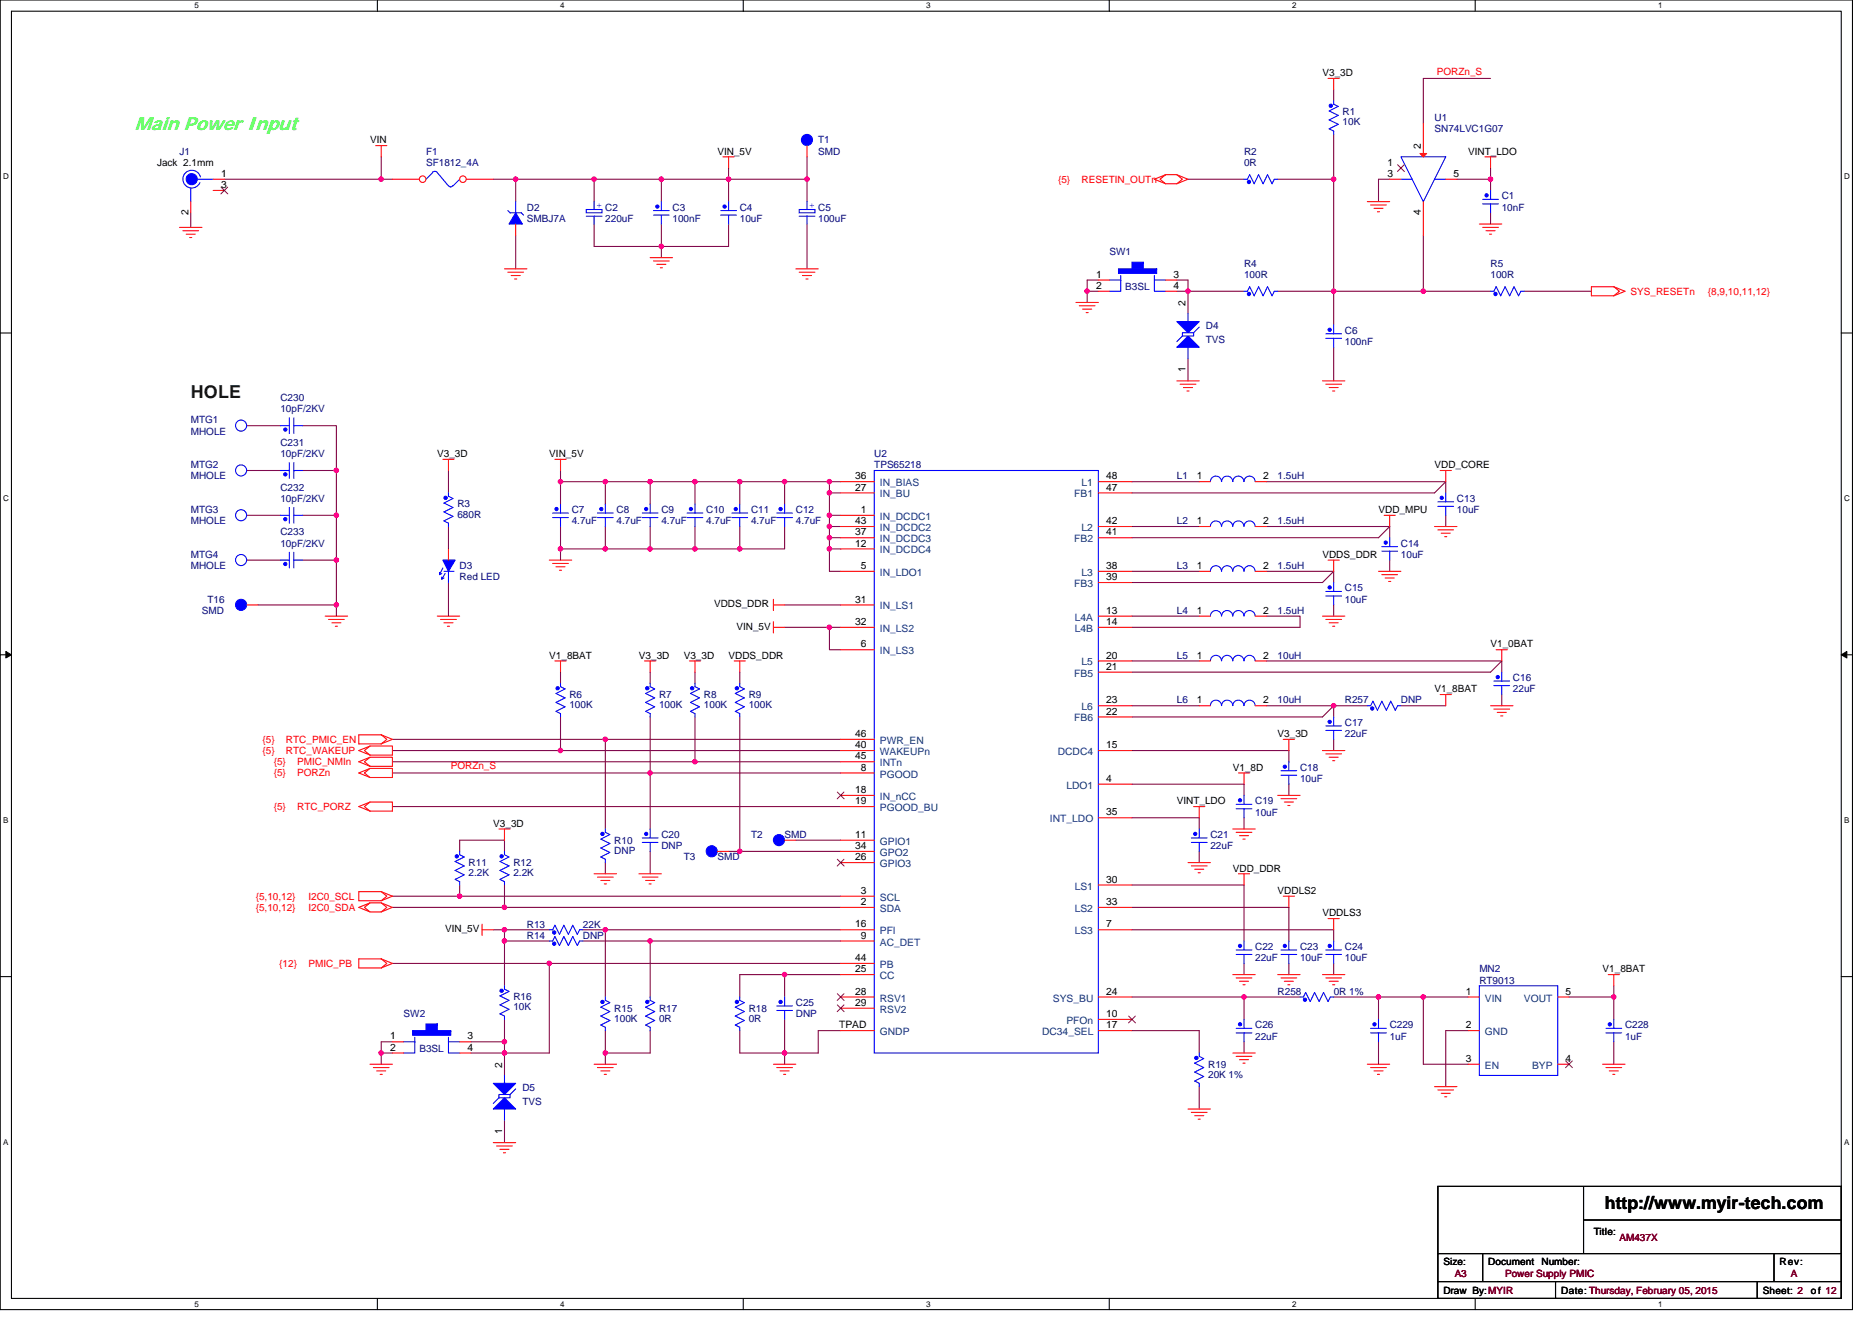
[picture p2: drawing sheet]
<svg xmlns="http://www.w3.org/2000/svg" width="297mm" height="210mm" viewBox="0 0 297 210" stroke-linecap="round" stroke-linejoin="round" font-family="sans-serif">
<path d="M0 0h293.9v207.9h-293.9zM1.8 1.8h290.4v204.3h-290.4z" fill="none" stroke="#000" stroke-width=".17"/>
<g fill="#fff">
<path d="M30.8 .2h.7v1.4h-.7z"/>
<path d="M30.8 206.3h.7v1.4h-.7z"/>
</g>
<path d="M59.9 0v1.8M59.9 206.1v1.8" fill="none" stroke="#000" stroke-width=".17"/>
<g fill="#fff">
<path d="M88.9 .2h.7v1.4h-.7z"/>
<path d="M88.9 206.3h.7v1.4h-.7z"/>
</g>
<path d="M117.9 0v1.8M117.9 206.1v1.8" fill="none" stroke="#000" stroke-width=".17"/>
<g fill="#fff">
<path d="M147 .2h.7v1.4h-.7z"/>
<path d="M147 206.3h.7v1.4h-.7z"/>
</g>
<path d="M176 0v1.8M176 206.1v1.8" fill="none" stroke="#000" stroke-width=".17"/>
<g fill="#fff">
<path d="M205 .2h.7v1.4h-.7z"/>
<path d="M205 206.3h.7v1.4h-.7z"/>
</g>
<path d="M234.1 0v1.8M234.1 206.1v1.8" fill="none" stroke="#000" stroke-width=".17"/>
<g fill="#fff">
<path d="M263.1 .2h.7v1.4h-.7z"/>
<path d="M263.1 206.3h.7v1.4h-.7z"/>
<path d="M.5 27.3h.9v1.4h-.9z"/>
<path d="M292.6 27.3h.9v1.4h-.9z"/>
<path d="M.5 78.4h.9v1.4h-.9z"/>
<path d="M292.6 78.4h.9v1.4h-.9z"/>
</g>
<path d="M0 52.9h1.8M292.2 52.9h1.7" fill="none" stroke="#000" stroke-width=".17"/>
<g fill="#fff">
<path d="M.5 129.5h.8v1.4h-.8z"/>
<path d="M292.6 129.5h.9v1.4h-.9z"/>
</g>
<path d="M0 103.9h1.8M292.2 103.9h1.7" fill="none" stroke="#000" stroke-width=".17"/>
<path d="M.9 103.4l.9 .5-.9 .5zM292.2 103.9l.8-.5v1z" fill="#000" stroke="#000" stroke-width=".16"/>
<g fill="#fff">
<path d="M.5 180.5h.8v1.4h-.8z"/>
<path d="M292.6 180.5h.9v1.4h-.9z"/>
</g>
<path d="M0 155h1.8M292.2 155h1.7M228.2 188.3h64v17.8h-64zM228.2 199h64M235.3 199v4.4M251.3 188.3v10.7M251.3 193.6h40.9M281.5 199v4.4M228.2 203.4h64M246.8 203.4v2.7M278.8 203.4v2.7" fill="none" stroke="#000" stroke-width=".17"/>
<g fill="none" stroke="#800040" stroke-width=".17">
<path d="M211.6 14.2v1.8M236.5 12.4h-10.7v7.2M30.3 33.8v2.3M35.6 28.4h24.9M60.5 28.4h1.8M60.5 24.9v3.5M78.3 28.4h3.5M81.8 28.4v3.6M81.8 37.3v5.4M81.8 28.4h12.5v3.6M94.3 28.4h10.6M94.3 35.6v3.5h21.3v-3.5"/>
<path d="M104.9 35.6v5.3M104.9 28.4v3.6M104.9 28.4h10.7v3.6M115.6 26.7v1.7h12.5M128.1 35.6v7.1M128.1 28.4v3.6M128.1 24.9v3.5M188.5 28.4h8.9M202.7 28.4h8.9M211.6 21.3v7.1M211.6 28.4v17.8M220.5 28.4h-1.8v3.6"/>
<path d="M225.8 37.3v8.9M231.2 28.4h5.3M236.5 33.8v1.8M236.5 26.7v3.5M172.5 46.2v1.8M172.5 46.2h1.8M174.3 44.4h-1.8v1.8M186.7 46.2h1.8M186.7 44.4h1.8v1.8M188.5 56.9v3.6M188.5 46.2v3.6M188.5 46.2h8.9"/>
<path d="M202.7 46.2h8.9M211.6 46.2h14.2M211.6 55.1v5.4M211.6 46.2v5.4M225.8 46.2h10.7M241.8 46.2h10.7M39.2 74.7h5.3M39.2 67.6h5.3M48 67.6h5.4v7.1M48 74.7h5.4v7.1M71.2 74.7v3.5M88.9 76.5v3.5"/>
<path d="M88.9 74.7v1.8M88.9 76.5h7.2M96.1 76.5v3.5M96.1 76.5h7.1M103.2 76.5v3.5M103.2 76.5h7.1M110.3 76.5v3.5M110.3 76.5h7.1M124.5 76.5h-7.1v3.5M124.5 76.5v3.5M124.5 76.5h7.1M131.6 76.5v1.7"/>
<path d="M131.6 78.2v3.6M131.6 76.5h1.8M131.6 78.2h1.8M179.6 76.5h10.7M201 76.5h28.4M229.4 76.5l-1.8 1.7h-48M229.4 76.5v1.7M39.2 88.9h5.3M39.2 81.8h5.3M40.9 96h12.5v1.8M48 81.8h5.4v7.1M48 88.9h5.4v7.1"/>
<path d="M71.2 83.6v3.5M71.2 92.5v5.3M88.9 87.1v1.8M88.9 87.1h7.2M88.9 83.6v3.5M96.1 83.6v3.5M96.1 87.1h7.1M103.2 83.6v3.5M103.2 87.1h7.1M110.3 83.6v3.5M110.3 87.1h7.1M117.4 83.6v3.5"/>
<path d="M124.5 99.6h7.1M124.5 96h8.9M124.5 83.6v3.5h-7.1M131.6 87.1v3.6h1.8M131.6 81.8v1.8M131.6 81.8h1.8M131.6 83.6h1.8M131.6 87.1h1.8M131.6 99.6v3.5h1.8M131.6 99.6h1.8M131.6 83.6v1.7M131.6 85.3v1.8"/>
<path d="M131.6 85.3h1.8M179.6 90.7h10.7M179.6 97.8h10.7M179.6 83.6h10.7M201 90.7h10.6M201 97.8h5.3v1.8h-26.7M201 83.6h19.5M211.6 90.7v1.8M211.6 96v1.8M211.6 90.7l-1.8 1.8h-30.2M220.5 83.6l-1.8 1.7h-39.1M220.5 88.9v1.8"/>
<path d="M220.5 83.6v1.7M229.4 81.8v1.8M62.3 119.1h26.6M62.3 117.3h33.8M88.9 113.8v5.3M88.9 119.1h44.5M88.9 106.7v1.8M96.1 117.3v14.3M96.1 117.3h37.3M103.2 106.7v1.8M103.2 113.8v8.9M110.3 113.8v7.1"/>
<path d="M110.3 106.7v1.8M117.4 106.7v1.8M117.4 113.8v21.3M179.6 119.1h24.9v1.8M179.6 104.9h10.7M179.6 112h10.7M201 104.9h37.3M201 112h10.6M211.6 112v1.8M211.6 112l-1.8 1.8h-30.2M211.6 112h5.4M211.6 117.3v1.8"/>
<path d="M222.3 112h7.1M238.3 104.9l-1.8 1.8h-56.9M238.3 104.9v1.8M238.3 110.2v1.8M62.3 120.9h48M62.3 122.7h40.9M62.3 128h71.1M72.9 135.1v-1.7h7.1v1.7M96.1 136.9v1.8M103.2 122.7h30.2M103.2 135.1v3.6M103.2 122.7v8.9"/>
<path d="M110.3 120.9h23.1M115.6 135.1h1.8M117.4 135.1h16M126.3 133.3h7.1M179.6 124.5h17.8v1.7M179.6 129.8h10.7v1.8M190.3 135.1v1.8M197.4 129.8v1.8M204.5 124.5v1.7M62.3 152.9h24.9M62.3 142.2h10.6M62.3 144h17.7"/>
<path d="M72.9 140.5v1.7M72.9 142.2h60.5M78.3 147.6h1.7M80 140.5v3.5M80 144h53.4M80 147.6v1.8M80 149.4v7.1M80 147.6h7.2M80 149.4h7.2M87.2 152.9h46.2M87.2 152.9v14.2h-7.2M92.5 147.6h3.6"/>
<path d="M92.5 149.4h10.7M96.1 147.6h37.3M96.1 147.6v10.6M103.2 149.4h30.2M103.2 149.4v8.8M124.5 154.7v3.5M124.5 154.7h8.9M124.5 154.7h-7.1v3.5M179.6 140.5h17.8v8.9M179.6 144h24.9v5.4M179.6 147.6h32v1.8M179.6 158.2h17.8"/>
<path d="M197.4 152.9v1.8M197.4 158.2h8.9M197.4 158.2v3.6M204.5 152.9v1.8M211.6 158.2h7.1M211.6 152.9v1.8M218.7 158.2h14.3M218.7 158.2v3.6M225.8 158.2v10.7h7.2M249 158.2h7.1M256.1 158.2v3.6M256.1 156.5v1.7"/>
<path d="M60.5 167.1h1.8M60.5 167.1v1.8M62.3 165.4h-1.8v1.7M74.7 167.1h5.3M74.7 165.4h5.3M80 161.8v3.6M80 165.4v1.7M80 177.8v3.6M80 167.1v3.6M96.1 163.6v3.5M96.1 167.1v1.8M103.2 163.6v3.5h-7.1"/>
<path d="M117.4 163.6v3.5h7.1M124.5 161.8v5.3M124.5 167.1v1.8M133.4 163.6h-3.6v3.5h-5.3M179.6 163.6h10.7v3.5M190.3 172.5v3.5M197.4 165.4v1.7M218.7 165.4v3.5M233 163.6h-3.6v8.9M256.1 165.4v3.5"/>
</g>
<g fill="#f0f" stroke="#f0f" stroke-width=".17">
<circle cx="211.6" cy="112" r=".35"/>
<circle cx="131.6" cy="81.8" r=".35"/>
<circle cx="131.6" cy="78.2" r=".35"/>
<circle cx="131.6" cy="83.6" r=".35"/>
<circle cx="131.6" cy="85.3" r=".35"/>
<circle cx="131.6" cy="87.1" r=".35"/>
<circle cx="88.9" cy="76.4" r=".35"/>
<circle cx="96" cy="76.4" r=".35"/>
<circle cx="103.2" cy="76.4" r=".35"/>
<circle cx="110.3" cy="76.4" r=".35"/>
<circle cx="117.4" cy="76.4" r=".35"/>
<circle cx="96" cy="87.1" r=".35"/>
<circle cx="88.9" cy="87.1" r=".35"/>
<circle cx="103.2" cy="87.1" r=".35"/>
<circle cx="117.4" cy="87.1" r=".35"/>
<circle cx="110.3" cy="87.1" r=".35"/>
<circle cx="131.6" cy="99.6" r=".35"/>
<circle cx="197.4" cy="158.2" r=".35"/>
<circle cx="96" cy="117.3" r=".35"/>
<circle cx="88.9" cy="119.1" r=".35"/>
<circle cx="110.3" cy="120.9" r=".35"/>
<circle cx="103.2" cy="122.7" r=".35"/>
<circle cx="80" cy="144" r=".35"/>
<circle cx="72.9" cy="142.2" r=".35"/>
<circle cx="117.4" cy="135.1" r=".35"/>
<circle cx="124.5" cy="154.7" r=".35"/>
<circle cx="124.5" cy="167.1" r=".35"/>
<circle cx="103.2" cy="149.3" r=".35"/>
<circle cx="96" cy="147.6" r=".35"/>
<circle cx="96" cy="167.1" r=".35"/>
<circle cx="80" cy="147.6" r=".35"/>
<circle cx="60.5" cy="167.1" r=".35"/>
<circle cx="128" cy="28.4" r=".35"/>
<circle cx="94.3" cy="28.4" r=".35"/>
<circle cx="81.8" cy="28.4" r=".35"/>
<circle cx="104.9" cy="39.1" r=".35"/>
<circle cx="104.9" cy="28.4" r=".35"/>
<circle cx="115.6" cy="28.4" r=".35"/>
<circle cx="80" cy="149.3" r=".35"/>
<circle cx="80" cy="167.1" r=".35"/>
<circle cx="87.1" cy="152.9" r=".35"/>
<circle cx="80" cy="165.3" r=".35"/>
<circle cx="172.5" cy="46.2" r=".35"/>
<circle cx="236.5" cy="28.4" r=".35"/>
<circle cx="225.8" cy="46.2" r=".35"/>
<circle cx="211.6" cy="46.2" r=".35"/>
<circle cx="188.5" cy="46.2" r=".35"/>
<circle cx="211.6" cy="28.4" r=".35"/>
<circle cx="124.5" cy="76.4" r=".35"/>
<circle cx="131.6" cy="76.4" r=".35"/>
<circle cx="60.5" cy="28.4" r=".35"/>
<circle cx="256.1" cy="158.2" r=".35"/>
<circle cx="225.8" cy="158.2" r=".35"/>
<circle cx="218.7" cy="158.2" r=".35"/>
<circle cx="53.4" cy="74.7" r=".35"/>
<circle cx="53.4" cy="81.8" r=".35"/>
<circle cx="53.4" cy="88.9" r=".35"/>
<circle cx="53.4" cy="96" r=".35"/>
</g>
<g fill="none" stroke="#f00" stroke-width=".17">
<path d="M210.7 12.4h1.8M211.6 12.4v1.8M28.5 36.1h3.5M29 36.6h2.5M29.5 37.2h1.5M30.1 37.7h.3M59.6 23.1h1.8M60.5 23.1v1.8M94.3 32h.1M94.3 35.6h.1M104.9 32h.1M104.9 35.6h.1"/>
<path d="M114.7 24.9h1.8M115.6 24.9v1.8M185 27.7h1.7l1.8 .7-1.8 .8M185 29.2l-.9-.8 .9-.7-1.8 .7 1.8 .8h1.7M186.7 27.7l.9 .7-.9 .8M217 32h3.5M217.5 32.5h2.5M218 33.1h1.5M218.6 33.6h.3M234.7 35.6h3.6M235.3 36.1h2.5M235.6 24.9h1.8"/>
<path d="M235.8 36.6h1.4M236.3 37.2h.4M236.5 24.9v1.8M236.5 30.2h.1M236.5 33.8h.1M80 42.7h3.6M80.6 43.2h2.5M81.1 43.7h1.4M81.7 44.3h.3M103.2 40.9h3.5M103.7 41.4h2.5M104.2 42h1.5"/>
<path d="M104.8 42.5h.3M126.3 42.7h3.5M126.8 43.2h2.5M127.3 43.7h1.5M127.9 44.3h.3M170.7 48h3.6M171.3 48.5h2.5M171.8 49.1h1.4M172.3 49.6h.4M197.4 46.2h.1M202.7 46.2h.1M256.1 45.5h-3.6v1.4h3.6"/>
<path d="M256.1 45.5l1.7 .7-1.7 .7M256.1 45.5l.9 .7-.9 .7M70.3 72.9h1.7M71.2 72.9v1.8M88.1 72.9h1.7M88.9 72.9v1.8M133.4 78.2h5.3M133.4 76.5h5.3M174.3 78.2h5.3M174.3 76.5h5.3M186.7 60.5h3.6M187.3 61h2.5"/>
<path d="M187.8 61.5h1.4M188.3 62.1h.4M209.8 60.5h3.6M210.4 61h2.5M210.9 61.5h1.4M211.5 62.1h.3M228.5 74.7h1.8M229.4 74.7v1.8M229.4 78.2h.1M39.2 88.9h.1M39.2 96h1.7M44.5 81.8h.1"/>
<path d="M48 81.8h.1M51.6 97.8h3.6M52.1 98.3h2.5M52.7 98.8h1.4M53.2 99.4h.3M69.4 97.8h3.5M69.9 98.3h2.5M70.4 98.8h1.5M71 99.4h.3M87.2 88.9h3.5M87.7 89.4h2.5M88.2 90h1.5"/>
<path d="M88.8 90.5h.3M122.7 96h1.8M122.7 95.1v1.8M122.7 99.6h1.8M122.7 98.7v1.8M124.5 80h.1M124.5 83.6h.1M133.4 85.3h5.3M133.4 90.7h5.3M133.4 83.6h5.3M133.4 81.8h5.3M133.4 87.1h5.3"/>
<path d="M133.4 96h5.3M133.4 99.6h5.3M174.3 97.8h5.3M174.3 99.6h5.3M174.3 90.7h5.3M174.3 92.5h5.3M174.3 85.3h5.3M174.3 83.6h5.3M209.8 97.8h3.6M210.4 98.3h2.5M210.7 88.9h1.8M210.9 98.8h1.4"/>
<path d="M211.5 99.4h.3M211.6 88.9v1.8M218.7 90.7h3.6M219.3 91.2h2.5M219.6 81.8h1.8M219.8 91.7h1.4M220.3 92.3h.4M220.5 81.8v1.8M227.6 83.6h3.6M228.2 84.1h2.4M228.7 84.6h1.4M229.2 85.2h.4"/>
<path d="M229.4 81.8h.1M56.9 119.1l1.8-.7h3.6v1.4h-3.6zM58.7 118.4l-.9 .7 .9 .7M60.5 116.6h-3.6v1.5h3.6M60.5 116.6l1.8 .7-1.8 .8M60.5 116.6l.9 .7-.9 .8M88.1 104.9h1.7M88.9 104.9v1.8M102.3 104.9h1.8M103.2 104.9v1.8M109.4 104.9h1.8M110.3 104.9v1.8"/>
<path d="M116.5 104.9h1.8M117.4 104.9v1.8M117.4 108.5h.1M117.4 113.8h.1M133.4 117.3h5.3M133.4 119.1h5.3M133.4 103.1h5.3M174.3 119.1h5.3M174.3 104.9h5.3M174.3 106.7h5.3M174.3 113.8h5.3M174.3 112h5.3"/>
<path d="M190.3 104.9h1.8M199.2 104.9h1.8M203.6 117.3h1.8M204.5 117.3v1.8M209.8 119.1h3.6M210.4 119.7h2.5M228.5 110.2h1.8M229.4 110.2v1.8M236.5 112h3.6M237 112.5h2.5M237.4 103.1h1.8M237.6 113.1h1.4"/>
<path d="M238.1 113.6h.4M238.3 103.1v1.8M238.3 106.7h.1M238.3 110.2h.1M56.9 120.9l1.8-.7h3.6v1.4h-3.6zM56.9 122.7l1.8-.7h3.6v1.4h-3.6zM56.9 128l1.8-.7h3.6v1.4h-3.6zM58.7 120.2l-.9 .7 .9 .7M58.7 122l-.9 .7 .9 .7M58.7 127.3l-.9 .7 .9 .7M79.2 131.6h1.7M80 131.6v1.7"/>
<path d="M94.3 138.7h3.5M94.8 139.2h2.5M95.3 139.7h1.5M101.4 138.7h3.5M101.9 139.2h2.5M102.4 139.7h1.5M113.8 135.1h1.8M133.4 122.7h5.3M133.4 120.9h5.3M133.4 133.3h5.3M133.4 126.2h5.3M133.4 128h5.3"/>
<path d="M133.4 136.9h5.3M133.4 135.1h5.3M174.3 124.5h5.3M174.3 129.8h5.3M188.5 136.9h3.6M189 137.4h2.5M189.4 128h1.8M189.6 138h1.4M190.1 138.5h.4M190.3 128v1.8M195.6 131.6h3.6M196.1 132.1h2.5"/>
<path d="M196.5 122.7h1.8M196.5 138.7h1.8M196.7 132.6h1.4M197.2 133.2h.4M197.4 122.7v1.8M197.4 138.7v1.8M197.4 126.2h.1M197.4 129.8h.1M202.7 126.2h3.6M203.3 126.8h2.5M203.8 127.3h1.4M204.3 127.8h.4"/>
<path d="M204.5 120.9h.1M204.5 124.5h.1M210.9 120.2h1.4M211.5 120.7h.3M58.7 143.3h1.8l1.8 .7-1.8 .7M60.5 144.7h-1.8l-1.8-.7 1.8-.7-.9 .7 .9 .7M60.5 141.5h-3.6v1.5h3.6M60.5 152.2h-3.6v1.4h3.6M60.5 143.3l.9 .7-.9 .7M60.5 141.5l1.8 .7-1.8 .8M60.5 141.5l.9 .7-.9 .8M60.5 152.2l1.8 .7-1.8 .7"/>
<path d="M60.5 152.2l.9 .7-.9 .7M76.5 147.6h1.8M76.5 146.7v1.8M95.9 140.3h.3M96.1 158.2h.1M103 140.3h.3M133.4 149.4h5.3M133.4 152.9h5.3M133.4 142.2h5.3M133.4 144h5.3M133.4 147.6h5.3M133.4 154.7h5.3"/>
<path d="M133.4 158.2h5.3M174.3 147.6h5.3M174.3 158.2h5.3M174.3 140.5h5.3M174.3 144h5.3M195.6 154.7h3.6M196.1 155.2h2.5M196.7 155.7h1.4M197.2 156.3h.4M202.7 154.7h3.6M203.3 155.2h2.5M203.6 142.2h1.8"/>
<path d="M203.8 155.7h1.4M204.3 156.3h.4M204.5 142.2v1.8M204.5 149.4h.1M204.5 152.9h.1M206.3 158.2h.1M209.8 154.7h3.6M210.4 155.2h2.5M210.7 145.8h1.8M210.9 155.7h1.4M211.5 156.3h.3M211.6 145.8v1.8"/>
<path d="M211.6 158.2h.1M211.6 149.4h.1M211.6 152.9h.1M255.2 154.7h1.8M256.1 154.7v1.8M58.7 168.9h3.6M59.2 169.4h2.5M59.8 170h1.4M60.3 170.5h.4M62.3 165.4h1.7M62.3 167.1h1.7M72.9 165.4h1.8"/>
<path d="M72.9 167.1h1.8M80 177.8h.1M80 170.7h.1M94.3 168.9h3.5M94.8 169.4h2.5M95.3 170h1.5M95.9 170.5h.3M96.1 163.6h.1M122.7 168.9h3.6M123.3 169.4h2.4M123.8 170h1.4M124.3 170.5h.4"/>
<path d="M133.4 163.6h5.3M133.4 160h5.3M174.3 161.8h5.3M174.3 163.6h5.3M188.5 176h3.6M189 176.6h2.5M189.6 177.1h1.4M190.1 177.6h.4M195.6 167.1h3.6M196.1 167.7h2.5M196.7 168.2h1.4M197.2 168.7h.4"/>
<path d="M217 168.9h3.5M217.5 169.4h2.5M218 170h1.5M218.6 170.5h.3M218.7 161.8h.1M218.7 165.4h.1M227.6 172.5h3.6M228.2 173h2.4M228.7 173.5h1.4M229.2 174.1h.4M254.3 168.9h3.5M254.8 169.4h2.5"/>
<path d="M255.4 170h1.4M255.9 170.5h.3M256.1 161.8h.1M256.1 165.4h.1M78.3 181.4h3.5M78.8 181.9h2.5M79.3 182.4h1.5M79.9 183h.3"/>
</g>
<g fill="none" stroke="#00f" stroke-width=".17">
<path d="M68.7 27.4l-1.1 1M69.4 27.3a.56 .56 0 0 0-.8 0M69.4 27.4l1.8 2.1M71.8 29.5l-.3 .2-.3-.2M72.9 28.4l-1 1.1M93 33.3h2.5v.5h-2.5zM93 34.3h2.5M94.3 34.3v1.3M94.3 32v1.3M103.7 34.1h2.5M103.7 33.4h2.5M104.9 32v1.4"/>
<path d="M104.9 34.1v1.5M235.3 32.4h2.5M235.3 31.6h2.5M236.5 30.2v1.4M236.5 32.4v1.4M197.4 46.2h.5l.4-.7 .7 1.4 .7-1.4 .7 1.4 .7-1.4 .7 1.4 .4-.7h.5M138.7 74.7h35.6v92.4h-35.6zM228.2 79.7h2.4M229.4 78.2v1.5M44.5 81.8h1.4M45.9 80.5v2.5M46.6 80.5v2.5"/>
<path d="M46.6 81.8h1.4M123.3 82.1h2.4M123.3 81.4h2.4M124.5 80v1.4M124.5 82.1v1.5M228.2 80.4h2.4M229.4 80.4v1.4M117.4 108.5v.5l.7 .3-1.4 .8 1.4 .7-1.4 .7 1.4 .7-1.4 .7 .7 .4v.5M192.1 104.9a.88 .88 0 0 1 .8-.9 .88 .88 0 0 1 .9 .9M193.8 104.9a.88 .88 0 0 1 .9-.9 .88 .88 0 0 1 .9 .9 .89 .89 0 0 1 .9-.9 .89 .89 0 0 1 .9 .9 .89 .89 0 0 1 .9-.9 .89 .89 0 0 1 .9 .9M237 108.8h2.5M237 108.1h2.5"/>
<path d="M238.3 106.7v1.4M238.3 108.8v1.4M196.1 128.4h2.5M196.1 127.7h2.5M197.4 126.2v1.5M197.4 128.4v1.4M203.3 123h2.5M203.3 122.3h2.5M204.5 120.9v1.4M204.5 123v1.5M96.1 158.2v.6l.7 .3-1.5 .8 1.5 .6-1.5 .8 1.5 .7-1.5 .7 .8 .3v.6M203.3 151.5h2.5"/>
<path d="M203.3 150.8h2.5M204.5 149.4v1.4M204.5 151.5v1.4M206.3 158.2h.5l.4-.7 .7 1.5 .7-1.5 .7 1.5 .7-1.5 .7 1.5 .4-.8h.5M210.4 151.5h2.5M210.4 150.8h2.5M211.6 149.4v1.4M211.6 151.5v1.4M64 165.4h1.8M65.8 165.4v1.7h-1.8M65.8 164.6v.8M71.2 165.4v1.7h1.7"/>
<path d="M71.2 165.4h1.7M71.2 164.6v.8M80 176v1.8M80 170.7v1.2M80.9 173.7h-1.7v.5M81.8 172.8l-.9 .9v.5h-1.7l-.9 .9M217.5 163.9h2.5M217.5 163.2h2.5M218.7 161.8v1.4M218.7 163.9v1.5M254.8 163.9h2.5M254.8 163.2h2.5"/>
<path d="M256.1 161.8v1.4M256.1 163.9v1.5"/>
<circle cx="38.3" cy="88.9" r=".88"/>
</g>
<g fill="#00f" stroke="#00f" stroke-width=".17">
<path d="M78.3 171.9h3.5l-1.8 1.8z" fill-rule="evenodd"/>
<path d="M80 174.2l1.8 1.8h-3.5z" fill-rule="evenodd"/>
<path d="M65.5 163.6v.7h6v-.7z" fill-rule="evenodd"/>
<path d="M67.6 162.5v1.1h1.8v-1.1z" fill-rule="evenodd"/>
<circle cx="104.3" cy="32.8" r=".25"/>
<circle cx="116.9" cy="109.2" r=".26"/>
<circle cx="95.6" cy="159" r=".26"/>
<circle cx="237.7" cy="107.5" r=".25"/>
<circle cx="38.3" cy="96" r=".88"/>
<circle cx="203.9" cy="121.7" r=".25"/>
<circle cx="255.4" cy="162.6" r=".25"/>
<circle cx="196.8" cy="127" r=".25"/>
<circle cx="207.1" cy="158.7" r=".26"/>
<circle cx="45.3" cy="82.4" r=".25"/>
<circle cx="203.9" cy="150.1" r=".25"/>
<circle cx="235.9" cy="31" r=".25"/>
<circle cx="211" cy="150.1" r=".25"/>
<circle cx="218.1" cy="162.6" r=".25"/>
<circle cx="123.9" cy="80.8" r=".25"/>
<circle cx="228.8" cy="79" r=".25"/>
<circle cx="112.9" cy="135.1" r=".88"/>
<circle cx="198.2" cy="46.7" r=".26"/>
</g>
<path d="M132.9 125.7l1 1.1M132.9 136.4l1 1.1M133.9 125.7l-1.1 1.1M133.9 136.4l-1.1 1.1M132.9 157.7l1 1.1M132.9 159.5l1 1.1M133.9 157.7l-1.1 1.1M133.9 159.5l-1.1 1.1M179.1 161.3l1.1 1M180.1 161.3l-1 1" fill="none" stroke="#804000" stroke-width=".16"/>
<circle cx="67.1" cy="28.4" r=".52" fill="#fff" stroke="#f00" stroke-width=".17"/>
<path d="M62.3 28.4h4.2" fill="none" stroke="#f00" stroke-width=".17"/>
<circle cx="73.5" cy="28.4" r=".52" fill="#fff" stroke="#f00" stroke-width=".17"/>
<g fill="none" stroke="#f00" stroke-width=".17">
<path d="M211.6 16h.1M225.8 19.6v5.3M30.3 32v1.8M33.8 28.4h1.8M33.8 30.2h1.8M74 28.4h4.3M81.8 32h.1M81.8 35.6v1.7M115.6 32h.1M115.6 35.6h.1M128.1 23.1v1.8M128.1 32h.1"/>
<path d="M128.1 35.6h.1M197.4 28.4h.1M202.7 28.4h.1M211.6 21.3h.1M220.5 28.4h1.8M222.3 26.7h.1M225.8 32v5.3M229.4 28.4h1.8M174.3 44.4h1.8M174.3 46.2h1.8M185 44.4h1.7M185 46.2h1.7"/>
<path d="M188.5 56.9h.1M188.5 49.8h.1M211.6 51.6h.1M211.6 55.1h.1M236.5 46.2h.1M241.8 46.2h.1M39.2 67.6h.1M39.2 74.7h.1M44.5 74.7h.1M44.5 67.6h.1M48 74.7h.1M48 67.6h.1"/>
<path d="M71.2 78.2h.1M190.3 76.5h1.8M199.2 76.5h1.8M39.2 81.8h.1M44.5 88.9h.1M48 88.9h.1M71.2 83.6h.1M71.2 87.1v1.8M71.2 92.5h.1M88.9 80h.1M88.9 83.6h.1M96.1 80h.1"/>
<path d="M96.1 83.6h.1M103.2 80h.1M103.2 83.6h.1M110.3 80h.1M110.3 83.6h.1M117.4 80h.1M117.4 83.6h.1M190.3 83.6h1.8M190.3 97.8h1.8M190.3 90.7h1.8M199.2 83.6h1.8M199.2 97.8h1.8"/>
<path d="M199.2 90.7h1.8M211.6 92.5h.1M211.6 96h.1M220.5 85.3h.1M220.5 88.9h.1M88.9 108.5h.1M88.9 113.8h.1M103.2 108.5h.1M103.2 113.8h.1M110.3 108.5h.1M110.3 113.8h.1M190.3 112h1.8"/>
<path d="M199.2 112h1.8M211.6 113.8h.1M211.6 117.3h.1M217 112h.1M222.3 112h.1M72.9 135.1h.1M80 135.1h.1M96.1 131.6h.1M96.1 136.9h.1M103.2 131.6h.1M103.2 135.1h.1M124.5 133.3h1.8"/>
<path d="M190.3 131.6h.1M190.3 135.1h.1M72.9 140.5h.1M80 156.5h.1M80 140.5h.1M87.2 147.6h.1M87.2 149.4h.1M92.5 147.6h.1M92.5 149.4h.1M103.2 158.2h.1M117.4 158.2h.1M124.5 158.2h.1"/>
<path d="M197.4 149.4h.1M197.4 152.9h.1M233 158.2h1.7M247.2 158.2h1.8M80 161.8h.1M103.2 163.6h.1M117.4 163.6h.1M124.5 161.8h.1M190.3 167.1h.1M190.3 172.5h.1M197.4 161.8h.1M197.4 165.4h.1"/>
<path d="M233 163.6h1.7M233 168.9h1.7M247.2 168.9h1.8"/>
</g>
<g fill="none" stroke="#00f" stroke-width=".17">
<path d="M211.6 16v.5l.7 .4-1.4 .7 1.4 .7-1.4 .7 1.4 .7-1.4 .7 .7 .4v.5M30.3 29.9v2.1M31.3 28.4h2.5M31.8 28.1a1.41 1.41 0 0 0-2.1-.9 1.41 1.41 0 0 0-.2 2.3 1.41 1.41 0 0 0 2.2-.5M80.6 33.4l.3 .4h1.8l.4 .3M81.8 32v1.8M114.4 34.1h2.5M114.4 33.4h2.5M115.6 32v1.4M115.6 34.1v1.5M126.8 34.3h2.5M126.8 33.3h2.5v.5h-2.5z"/>
<path d="M128.1 34.3v1.3M128.1 32v1.3M197.4 28.4h.5l.4-.7 .7 1.5 .7-1.5 .7 1.5 .7-1.5 .7 1.5 .4-.8h.5M222.3 24.9h7.1l-3.6 7.1zM222.3 28.4h1.8M227.6 28.4h1.8M176.1 44.4h1.7M177.8 43.7v.7M177.8 44.4v1.8h-1.7M183.2 44.4h1.8M183.2 43.7v.7M183.2 44.4v1.8h1.8"/>
<path d="M188.5 55.1v1.8M188.5 49.8v1.2M189.4 52.8h-1.8v.5M190.3 51.9l-.9 .9v.5h-1.8l-.9 .9M210.4 53.7h2.5M210.4 53h2.5M211.6 51.6v1.4M211.6 53.7v1.4M236.5 46.2h.5l.4-.7 .7 1.4 .7-1.4 .7 1.4 .7-1.4 .8 1.4 .3-.7h.5M44.5 74.7h1.4M44.5 67.6h1.4M45.9 73.4v2.5"/>
<path d="M45.9 66.3v2.5M46.6 73.4v2.5M46.6 74.7h1.4M46.6 66.3v2.5M46.6 67.6h1.4M71.2 78.2v.6l.7 .3-1.5 .7 1.5 .7-1.5 .8 1.5 .7-1.5 .7 .8 .3v.6M192.1 76.4a.88 .88 0 0 1 .8-.8 .88 .88 0 0 1 .9 .8M193.8 76.4a.88 .88 0 0 1 .9-.8 .88 .88 0 0 1 .9 .8 .89 .89 0 0 1 .9-.8 .89 .89 0 0 1 .9 .8 .89 .89 0 0 1 .9-.8 .89 .89 0 0 1 .9 .8M44.5 88.9h1.4M45.9 87.7v2.4M46.6 87.7v2.4M46.6 88.9h1.4"/>
<path d="M70.1 91l-.4 .2M70.3 90.1l-.6 1.1v-.4M70.4 91.7l-.3 .2M70.4 90.7h1.6M70.6 91l-.5 .9v-.3M71.2 90.7v1.8M87.7 82.1h2.5M87.7 81.4h2.5M88.9 80v1.4M88.9 82.1v1.5M94.8 82.1h2.5M94.8 81.4h2.5"/>
<path d="M96.1 80v1.4M96.1 82.1v1.5M101.9 82.1h2.5M101.9 81.4h2.5M103.2 80v1.4M103.2 82.1v1.5M109 82.1h2.5M109 81.4h2.5M110.3 80v1.4M110.3 82.1v1.5M116.1 82.1h2.5M116.1 81.4h2.5"/>
<path d="M117.4 80v1.4M117.4 82.1v1.5M192.1 83.5a.88 .88 0 0 1 .8-.8 .88 .88 0 0 1 .9 .8M192.1 97.8a.88 .88 0 0 1 .8-.9 .88 .88 0 0 1 .9 .9M192.1 90.7a.88 .88 0 0 1 .8-.9 .88 .88 0 0 1 .9 .9M193.8 83.5a.88 .88 0 0 1 .9-.8 .88 .88 0 0 1 .9 .8 .89 .89 0 0 1 .9-.8 .89 .89 0 0 1 .9 .8 .89 .89 0 0 1 .9-.8 .89 .89 0 0 1 .9 .8M193.8 97.8a.88 .88 0 0 1 .9-.9 .88 .88 0 0 1 .9 .9 .89 .89 0 0 1 .9-.9 .89 .89 0 0 1 .9 .9 .89 .89 0 0 1 .9-.9 .89 .89 0 0 1 .9 .9M193.8 90.7a.88 .88 0 0 1 .9-.9 .88 .88 0 0 1 .9 .9 .89 .89 0 0 1 .9-.9 .89 .89 0 0 1 .9 .9 .89 .89 0 0 1 .9-.9 .89 .89 0 0 1 .9 .9M210.4 94.6h2.5M210.4 93.9h2.5M211.6 92.5v1.4M211.6 94.6v1.4"/>
<path d="M219.3 87.5h2.5M219.3 86.8h2.5M220.5 85.3v1.5M220.5 87.5v1.4M88.9 108.5v.5l.8 .3-1.5 .8 1.5 .7-1.5 .7 1.5 .7-1.5 .7 .7 .4v.5M103.2 108.5v.5l.7 .3-1.5 .8 1.5 .7-1.5 .7 1.5 .7-1.5 .7 .8 .4v.5M110.3 108.5v.5l.7 .3-1.4 .8 1.4 .7-1.4 .7 1.4 .7-1.4 .7 .7 .4v.5M192.1 112a.88 .88 0 0 1 .8-.9 .88 .88 0 0 1 .9 .9M193.8 112a.88 .88 0 0 1 .9-.9 .88 .88 0 0 1 .9 .9 .89 .89 0 0 1 .9-.9 .89 .89 0 0 1 .9 .9 .89 .89 0 0 1 .9-.9 .89 .89 0 0 1 .9 .9M210.4 115.9h2.5M210.4 115.2h2.5M211.6 113.8v1.4"/>
<path d="M211.6 115.9v1.4M217 112h.5l.3-.7 .8 1.4 .7-1.4 .7 1.4 .7-1.4 .7 1.4 .4-.7h.5M72.9 135.1v.6l.8 .3-1.5 .7 1.5 .7-1.5 .8 1.5 .7-1.5 .7 .7 .3v.6M80 135.1v.6l.8 .3-1.5 .7 1.5 .7-1.5 .8 1.5 .7-1.5 .7 .7 .3v.6M96.1 131.6v.5l.7 .4-1.5 .7 1.5 .7-1.5 .7 1.5 .7-1.5 .7 .8 .4v.5M101.9 133.7h2.5M101.9 133h2.5M103.2 131.6v1.4M103.2 133.7v1.4M189 133.7h2.5M189 133h2.5M190.3 131.6v1.4"/>
<path d="M190.3 133.7v1.4M80 156.5v.5l.8 .4-1.5 .7 1.5 .7-1.5 .7 1.5 .7-1.5 .7 .7 .4v.5M87.2 147.6h.5l.4-.7 .7 1.4 .7-1.4 .7 1.4 .7-1.4 .7 1.4 .4-.7h.5M87.2 149.4h.5l.4-.8 .7 1.5 .7-1.5 .7 1.5 .7-1.5 .7 1.5 .4-.7h.5M103.2 158.2v.6l.7 .3-1.5 .8 1.5 .6-1.5 .8 1.5 .7-1.5 .7 .8 .3v.6M117.4 158.2v.6l.7 .3-1.4 .8 1.4 .6-1.4 .8 1.4 .7-1.4 .7 .7 .3v.6M123.3 159.7h2.4M124.5 158.2v1.5M196.1 151.5h2.5M196.1 150.8h2.5M197.4 149.4v1.4M197.4 151.5v1.4"/>
<path d="M234.7 156.5h12.5v14.2h-12.5zM123.3 160.4h2.4M124.5 160.4v1.4M190.3 167.1v.6l.7 .3-1.4 .7 1.4 .7-1.4 .8 1.4 .7-1.4 .7 .7 .3v.6M196.1 163.9h2.5M196.1 163.2h2.5M197.4 161.8v1.4M197.4 163.9v1.5"/>
<circle cx="38.3" cy="67.6" r=".88"/>
<circle cx="38.3" cy="74.7" r=".88"/>
<circle cx="38.3" cy="81.8" r=".88"/>
</g>
<g fill="#00f" stroke="#00f" stroke-width=".17">
<path d="M81.8 33.8l1.1 1.8h-2.1z" fill-rule="evenodd"/>
<path d="M177.5 42.7v.7h6v-.7z" fill-rule="evenodd"/>
<path d="M179.6 41.6v1.1h1.8v-1.1z" fill-rule="evenodd"/>
<path d="M70.3 88.9h1.9l-1 1.8z" fill-rule="evenodd"/>
<path d="M186.7 51h3.6l-1.8 1.8z" fill-rule="evenodd"/>
<path d="M188.5 53.3l1.8 1.8h-3.6z" fill-rule="evenodd"/>
<circle cx="123.9" cy="159" r=".25"/>
<circle cx="79.6" cy="157.3" r=".26"/>
<circle cx="88.5" cy="109.2" r=".26"/>
<circle cx="79.6" cy="135.9" r=".26"/>
<circle cx="211" cy="52.3" r=".25"/>
<circle cx="237.3" cy="46.7" r=".26"/>
<circle cx="72.5" cy="135.9" r=".26"/>
<circle cx="102.5" cy="132.4" r=".25"/>
<circle cx="95.4" cy="80.8" r=".25"/>
<circle cx="88.3" cy="80.8" r=".25"/>
<circle cx="116.8" cy="80.8" r=".25"/>
<circle cx="128" cy="22.2" r=".88"/>
<circle cx="87.9" cy="148" r=".26"/>
<circle cx="95.6" cy="132.4" r=".26"/>
<circle cx="45.3" cy="89.5" r=".25"/>
<circle cx="102.7" cy="159" r=".26"/>
<circle cx="109.6" cy="80.8" r=".25"/>
<circle cx="70.7" cy="79" r=".26"/>
<circle cx="102.7" cy="109.2" r=".26"/>
<circle cx="189.6" cy="132.4" r=".25"/>
<circle cx="116.9" cy="159" r=".26"/>
<circle cx="45.3" cy="75.3" r=".25"/>
<circle cx="102.5" cy="80.8" r=".25"/>
<circle cx="211" cy="93.2" r=".25"/>
<circle cx="115" cy="32.8" r=".25"/>
<circle cx="211" cy="114.6" r=".25"/>
<circle cx="219.9" cy="86.1" r=".25"/>
<circle cx="30.4" cy="28.4" r=".88"/>
<circle cx="123.6" cy="133.3" r=".88"/>
<circle cx="198.2" cy="28.9" r=".26"/>
<circle cx="189.8" cy="167.9" r=".26"/>
<circle cx="211.2" cy="16.8" r=".26"/>
<circle cx="109.8" cy="109.2" r=".26"/>
<circle cx="196.8" cy="150.1" r=".25"/>
<circle cx="217.7" cy="112.4" r=".26"/>
<circle cx="45.3" cy="68.2" r=".25"/>
<circle cx="87.9" cy="149.8" r=".26"/>
<circle cx="196.8" cy="162.6" r=".25"/>
</g>
<path d="M225.3 24.4h1.1l-.6 .5z" fill="#f00" stroke="#f00" stroke-width=".17"/>
<path d="M35.1 29.7l1 1.1M36.1 29.7l-1.1 1.1M221.8 26.1l1 1.1M222.8 26.1l-1.1 1.1M248.4 168.4l1.1 1.1M249.5 168.4l-1.1 1.1" fill="none" stroke="#804000" stroke-width=".16"/>
<g fill="#f0f" stroke="#f0f" stroke-width=".17">
<circle cx="211.6" cy="112" r=".35"/>
<circle cx="131.6" cy="81.8" r=".35"/>
<circle cx="131.6" cy="78.2" r=".35"/>
<circle cx="131.6" cy="83.6" r=".35"/>
<circle cx="131.6" cy="85.3" r=".35"/>
<circle cx="131.6" cy="87.1" r=".35"/>
<circle cx="88.9" cy="76.4" r=".35"/>
<circle cx="96" cy="76.4" r=".35"/>
<circle cx="103.2" cy="76.4" r=".35"/>
<circle cx="110.3" cy="76.4" r=".35"/>
<circle cx="117.4" cy="76.4" r=".35"/>
<circle cx="96" cy="87.1" r=".35"/>
<circle cx="88.9" cy="87.1" r=".35"/>
<circle cx="103.2" cy="87.1" r=".35"/>
<circle cx="117.4" cy="87.1" r=".35"/>
<circle cx="110.3" cy="87.1" r=".35"/>
<circle cx="131.6" cy="99.6" r=".35"/>
<circle cx="197.4" cy="158.2" r=".35"/>
<circle cx="96" cy="117.3" r=".35"/>
<circle cx="88.9" cy="119.1" r=".35"/>
<circle cx="110.3" cy="120.9" r=".35"/>
<circle cx="103.2" cy="122.7" r=".35"/>
<circle cx="80" cy="144" r=".35"/>
<circle cx="72.9" cy="142.2" r=".35"/>
<circle cx="117.4" cy="135.1" r=".35"/>
<circle cx="124.5" cy="154.7" r=".35"/>
<circle cx="124.5" cy="167.1" r=".35"/>
<circle cx="103.2" cy="149.3" r=".35"/>
<circle cx="96" cy="147.6" r=".35"/>
<circle cx="96" cy="167.1" r=".35"/>
<circle cx="80" cy="147.6" r=".35"/>
<circle cx="60.5" cy="167.1" r=".35"/>
<circle cx="128" cy="28.4" r=".35"/>
<circle cx="94.3" cy="28.4" r=".35"/>
<circle cx="81.8" cy="28.4" r=".35"/>
<circle cx="104.9" cy="39.1" r=".35"/>
<circle cx="104.9" cy="28.4" r=".35"/>
<circle cx="115.6" cy="28.4" r=".35"/>
<circle cx="80" cy="149.3" r=".35"/>
<circle cx="80" cy="167.1" r=".35"/>
<circle cx="87.1" cy="152.9" r=".35"/>
<circle cx="80" cy="165.3" r=".35"/>
<circle cx="172.5" cy="46.2" r=".35"/>
<circle cx="236.5" cy="28.4" r=".35"/>
<circle cx="225.8" cy="46.2" r=".35"/>
<circle cx="211.6" cy="46.2" r=".35"/>
<circle cx="188.5" cy="46.2" r=".35"/>
<circle cx="211.6" cy="28.4" r=".35"/>
<circle cx="124.5" cy="76.4" r=".35"/>
<circle cx="131.6" cy="76.4" r=".35"/>
<circle cx="60.5" cy="28.4" r=".35"/>
<circle cx="256.1" cy="158.2" r=".35"/>
<circle cx="225.8" cy="158.2" r=".35"/>
<circle cx="218.7" cy="158.2" r=".35"/>
<circle cx="53.4" cy="74.7" r=".35"/>
<circle cx="53.4" cy="81.8" r=".35"/>
<circle cx="53.4" cy="88.9" r=".35"/>
<circle cx="53.4" cy="96" r=".35"/>
</g>
<text font-size="3" fill="#0f0" x="21.4" y="20.6">Main Power Input</text>
<text font-size="2.8" fill="#004000" x="30.3" y="63.1">HOLE</text>
<text font-size="2.8" x="254.7" y="192">http://www.myir-tech.com</text>
<g font-size="1.6" fill="#f00">
<text x="228" y="11.9">PORZn_S</text>
<text x="167.9" y="29">{5}</text>
<text x="171.6" y="29">RESETIN_OUTn</text>
<text x="258.7" y="46.8">SYS_RESETn</text>
<text x="271" y="46.8">{8,9,10,11,12}</text>
<text x="41.7" y="117.9">{5}</text>
<text x="41.7" y="119.7">{5}</text>
<text x="45.4" y="117.9">RTC_PMIC_EN</text>
<text x="45.4" y="119.7">RTC_WAKEUP</text>
<text x="43.4" y="121.4">{5}</text>
<text x="43.4" y="123.2">{5}</text>
<text x="47.2" y="121.4">PMIC_NMIn</text>
<text x="47.2" y="123.2">PORZn</text>
<text x="71.5" y="122.1">PORZn_S</text>
<text x="43.4" y="128.5">{5}</text>
<text x="47.2" y="128.5">RTC_PORZ</text>
<text x="40.6" y="142.8">{5,10,12}</text>
<text x="48.9" y="142.8">I2C0_SCL</text>
<text x="40.6" y="144.5">{5,10,12}</text>
<text x="48.9" y="144.5">I2C0_SDA</text>
<text x="44.3" y="153.4">{12}</text>
<text x="48.9" y="153.4">PMIC_PB</text>
</g>
<g font-size="1.6">
<text x="209.8" y="12.1">V3_3D</text>
<text x="58.7" y="22.8">VIN</text>
<text x="225.5" y="23.6" transform="rotate(-90 225.5 23.6)">2</text>
<text x="24.9" y="26.3">Jack 2.1mm</text>
<text x="35.1" y="28.1">1</text>
<text x="35.1" y="29.8">3</text>
<text x="113.8" y="24.5">VIN_5V</text>
<text x="220.2" y="28.1">3</text>
<text x="220.2" y="26.3">1</text>
<text x="230.6" y="28.1">5</text>
<text x="233" y="24.5">VINT_LDO</text>
<text x="29.9" y="34.2" transform="rotate(-90 29.9 34.2)">2</text>
<text x="225.5" y="34.2" transform="rotate(-90 225.5 34.2)">4</text>
<text x="173.9" y="44.1">1</text>
<text x="173.9" y="45.8">2</text>
<text x="186.2" y="44.1">3</text>
<text x="186.2" y="45.8">4</text>
<text x="188.1" y="48.5" transform="rotate(-90 188.1 48.5)">2</text>
<text x="188.1" y="59.1" transform="rotate(-90 188.1 59.1)">1</text>
<text x="69.4" y="72.5">V3_3D</text>
<text x="87.2" y="72.5">VIN_5V</text>
<text x="135.7" y="77.9">27</text>
<text x="135.7" y="76.1">36</text>
<text x="175.5" y="77.9">47</text>
<text x="175.5" y="76.1">48</text>
<text x="189.9" y="76.1">1</text>
<text x="200.4" y="76.1">2</text>
<text x="227.6" y="74.3">VDD_CORE</text>
<text x="135.7" y="83.2">43</text>
<text x="136.6" y="81.4">1</text>
<text x="175.5" y="83.2">42</text>
<text x="189.9" y="83.2">1</text>
<text x="200.4" y="83.2">2</text>
<text x="218.7" y="81.4">VDD_MPU</text>
<text x="135.7" y="85">37</text>
<text x="135.7" y="86.7">12</text>
<text x="175.5" y="85">41</text>
<text x="209.8" y="88.5">VDDS_DDR</text>
<text x="135.7" y="95.6">31</text>
<text x="136.6" y="90.3">5</text>
<text x="175.5" y="92.1">39</text>
<text x="175.5" y="90.3">38</text>
<text x="189.9" y="90.3">1</text>
<text x="200.4" y="90.3">2</text>
<text x="113.3" y="96.4">VDDS_DDR</text>
<text x="116.9" y="99.9">VIN_5V</text>
<text x="135.7" y="99.2">32</text>
<text x="175.5" y="97.4">13</text>
<text x="175.5" y="99.2">14</text>
<text x="189.9" y="97.4">1</text>
<text x="200.4" y="97.4">2</text>
<text x="87.2" y="104.5">V1_8BAT</text>
<text x="101.4" y="104.5">V3_3D</text>
<text x="108.5" y="104.5">V3_3D</text>
<text x="115.6" y="104.5">VDDS_DDR</text>
<text x="136.6" y="102.7">6</text>
<text x="175.5" y="106.3">21</text>
<text x="175.5" y="104.5">20</text>
<text x="189.9" y="104.5">1</text>
<text x="200.4" y="104.5">2</text>
<text x="236.5" y="102.8">V1_0BAT</text>
<text x="175.5" y="113.4">22</text>
<text x="175.5" y="111.6">23</text>
<text x="189.9" y="111.6">1</text>
<text x="200.4" y="111.6">2</text>
<text x="227.6" y="109.9">V1_8BAT</text>
<text x="135.7" y="117">46</text>
<text x="135.7" y="118.7">40</text>
<text x="175.5" y="118.7">15</text>
<text x="202.7" y="117">V3_3D</text>
<text x="135.7" y="120.5">45</text>
<text x="135.7" y="125.9">18</text>
<text x="136.6" y="122.3">8</text>
<text x="175.5" y="124.1">4</text>
<text x="195.6" y="122.3">V1_8D</text>
<text x="78.3" y="131.2">V3_3D</text>
<text x="135.7" y="127.6">19</text>
<text x="175.5" y="129.4">35</text>
<text x="186.7" y="127.7">VINT_LDO</text>
<text x="135.7" y="133">11</text>
<text x="135.7" y="136.5">26</text>
<text x="135.7" y="134.7">34</text>
<text x="136.6" y="141.9">3</text>
<text x="136.6" y="143.6">2</text>
<text x="175.5" y="140.1">30</text>
<text x="175.5" y="143.6">33</text>
<text x="195.6" y="138.3">VDD_DDR</text>
<text x="202.7" y="141.9">VDDLS2</text>
<text x="70.6" y="147.9">VIN_5V</text>
<text x="135.7" y="147.2">16</text>
<text x="136.6" y="149">9</text>
<text x="175.5" y="147.2">7</text>
<text x="209.8" y="145.4">VDDLS3</text>
<text x="135.7" y="152.5">44</text>
<text x="135.7" y="154.3">25</text>
<text x="254.3" y="154.3">V1_8BAT</text>
<text x="135.7" y="157.9">28</text>
<text x="135.7" y="159.6">29</text>
<text x="175.5" y="157.9">24</text>
<text x="175.5" y="161.4">10</text>
<text x="232.6" y="157.9">1</text>
<text x="248.4" y="157.9">5</text>
<text x="61.9" y="165">1</text>
<text x="61.9" y="166.8">2</text>
<text x="74.2" y="165">3</text>
<text x="74.2" y="166.8">4</text>
<text x="133.2" y="163.2">TPAD</text>
<text x="175.5" y="163.2">17</text>
<text x="232.6" y="163.2">2</text>
<text x="79.7" y="169.4" transform="rotate(-90 79.7 169.4)">2</text>
<text x="232.6" y="168.5">3</text>
<text x="248.4" y="168.5">4</text>
<text x="79.7" y="180" transform="rotate(-90 79.7 180)">1</text>
<text x="252.9" y="195.9">Title:</text>
<text x="229" y="200.7">Size:</text>
<text x="236.2" y="200.7">Document</text>
<text x="244.6" y="200.7">Number:</text>
<text x="282.4" y="200.7">Rev:</text>
<text x="229" y="205.4">Draw By:MYIR</text>
<text x="247.7" y="205.4">Date: Thursday, February 05, 2015</text>
<text x="279.7" y="205.4">Sheet: 2</text>
<text x="287.4" y="205.4">of 12</text>
</g>
<g font-size="1.6" fill="#000080">
<text x="129.8" y="22.8">T1</text>
<text x="213" y="18.3">R1</text>
<text x="213" y="19.9">10K</text>
<text x="227.6" y="19.2">U1</text>
<text x="227.6" y="21">SN74LVC1G07</text>
<text x="28.5" y="24.5">J1</text>
<text x="67.6" y="24.5">F1</text>
<text x="67.6" y="26.3">SF1812_4A</text>
<text x="129.8" y="24.5">SMD</text>
<text x="197.4" y="24.5">R2</text>
<text x="197.4" y="26.3">0R</text>
<text x="83.6" y="33.4">D2</text>
<text x="83.6" y="35.2">SMBJ7A</text>
<text x="96.1" y="33.4">C2</text>
<text x="96.1" y="35.2">220uF</text>
<text x="106.7" y="33.4">C3</text>
<text x="106.7" y="35.2">100nF</text>
<text x="117.4" y="33.4">C4</text>
<text x="117.4" y="35.2">10uF</text>
<text x="129.8" y="33.4">C5</text>
<text x="129.8" y="35.2">100uF</text>
<text x="238.3" y="31.6">C1</text>
<text x="238.3" y="33.4">10nF</text>
<text x="176.1" y="40.5">SW1</text>
<text x="178.6" y="46">B3SL</text>
<text x="197.4" y="42.3">R4</text>
<text x="197.4" y="44.1">100R</text>
<text x="236.5" y="42.3">R5</text>
<text x="236.5" y="44.1">100R</text>
<text x="191.3" y="52.3">D4</text>
<text x="213.4" y="53">C6</text>
<text x="191.3" y="54.4">TVS</text>
<text x="213.4" y="54.8">100nF</text>
<text x="44.5" y="63.6">C230</text>
<text x="44.5" y="65.4">10pF/2KV</text>
<text x="30.3" y="67.2">MTG1</text>
<text x="30.3" y="69">MHOLE</text>
<text x="44.5" y="70.8">C231</text>
<text x="30.3" y="74.3">MTG2</text>
<text x="30.3" y="76.1">MHOLE</text>
<text x="44.5" y="77.9">C232</text>
<text x="44.5" y="72.5">10pF/2KV</text>
<text x="138.7" y="72.5">U2</text>
<text x="138.7" y="74.3">TPS65218</text>
<text x="186.7" y="76.1">L1</text>
<text x="202.7" y="76.1">1.5uH</text>
<text x="30.3" y="81.4">MTG3</text>
<text x="30.3" y="83.2">MHOLE</text>
<text x="44.5" y="79.7">10pF/2KV</text>
<text x="72.6" y="80.5">R3</text>
<text x="72.6" y="82.1">680R</text>
<text x="90.7" y="81.4">C7</text>
<text x="90.7" y="83.2">4.7uF</text>
<text x="97.8" y="81.4">C8</text>
<text x="97.8" y="83.2">4.7uF</text>
<text x="104.9" y="81.4">C9</text>
<text x="104.9" y="83.2">4.7uF</text>
<text x="112.1" y="81.4">C10</text>
<text x="112.1" y="83.2">4.7uF</text>
<text x="119.2" y="81.4">C11</text>
<text x="119.2" y="83.2">4.7uF</text>
<text x="126.3" y="81.4">C12</text>
<text x="126.3" y="83.2">4.7uF</text>
<text x="186.7" y="83.2">L2</text>
<text x="202.7" y="83.2">1.5uH</text>
<text x="231.2" y="79.7">C13</text>
<text x="231.2" y="81.4">10uF</text>
<text x="30.3" y="88.5">MTG4</text>
<text x="44.5" y="85">C233</text>
<text x="44.5" y="86.8">10pF/2KV</text>
<text x="222.3" y="86.8">C14</text>
<text x="222.3" y="88.5">10uF</text>
<text x="30.3" y="90.3">MHOLE</text>
<text x="32.9" y="95.7">T16</text>
<text x="72.9" y="90.3">D3</text>
<text x="72.9" y="92.1">Red LED</text>
<text x="186.7" y="90.3">L3</text>
<text x="202.7" y="90.3">1.5uH</text>
<text x="213.4" y="93.9">C15</text>
<text x="213.4" y="95.7">10uF</text>
<text x="32" y="97.4">SMD</text>
<text x="186.7" y="97.4">L4</text>
<text x="202.7" y="97.4">1.5uH</text>
<text x="186.7" y="104.5">L5</text>
<text x="202.7" y="104.5">10uH</text>
<text x="90.4" y="110.8">R6</text>
<text x="90.4" y="112.4">100K</text>
<text x="104.6" y="110.8">R7</text>
<text x="104.6" y="112.4">100K</text>
<text x="111.7" y="110.8">R8</text>
<text x="111.7" y="112.4">100K</text>
<text x="118.8" y="110.8">R9</text>
<text x="118.8" y="112.4">100K</text>
<text x="186.7" y="111.7">L6</text>
<text x="202.7" y="111.7">10uH</text>
<text x="213.4" y="111.7">R257</text>
<text x="222.3" y="111.7">DNP</text>
<text x="240.1" y="108.1">C16</text>
<text x="240.1" y="109.9">22uF</text>
<text x="213.4" y="115.2">C17</text>
<text x="213.4" y="117">22uF</text>
<text x="206.3" y="122.3">C18</text>
<text x="206.3" y="124.1">10uF</text>
<text x="199.2" y="127.7">C19</text>
<text x="199.2" y="129.4">10uF</text>
<text x="74.4" y="137.4">R11</text>
<text x="81.5" y="137.4">R12</text>
<text x="97.5" y="133.9">R10</text>
<text x="97.5" y="135.5">DNP</text>
<text x="104.9" y="133">C20</text>
<text x="104.9" y="134.8">DNP</text>
<text x="108.5" y="136.5">T3</text>
<text x="113.8" y="136.5">SMD</text>
<text x="119.2" y="133">T2</text>
<text x="124.5" y="133">SMD</text>
<text x="192.1" y="133">C21</text>
<text x="192.1" y="134.8">22uF</text>
<text x="74.4" y="139">2.2K</text>
<text x="81.5" y="139">2.2K</text>
<text x="83.6" y="147.2">R13</text>
<text x="83.6" y="149">R14</text>
<text x="92.5" y="147.2">22K</text>
<text x="92.5" y="149">DNP</text>
<text x="199.2" y="150.8">C22</text>
<text x="199.2" y="152.5">22uF</text>
<text x="206.3" y="150.8">C23</text>
<text x="206.3" y="152.5">10uF</text>
<text x="213.4" y="150.8">C24</text>
<text x="213.4" y="152.5">10uF</text>
<text x="234.7" y="154.3">MN2</text>
<text x="64" y="161.4">SW2</text>
<text x="81.5" y="158.8">R16</text>
<text x="81.5" y="160.4">10K</text>
<text x="97.5" y="160.5">R15</text>
<text x="104.6" y="160.5">R17</text>
<text x="118.8" y="160.5">R18</text>
<text x="126.3" y="159.7">C25</text>
<text x="126.3" y="161.4">DNP</text>
<text x="202.7" y="157.9">R258</text>
<text x="211.6" y="157.9">0R 1%</text>
<text x="234.7" y="156.1">RT9013</text>
<text x="66.5" y="166.9">B3SL</text>
<text x="97.5" y="162.2">100K</text>
<text x="104.6" y="162.2">0R</text>
<text x="118.8" y="162.2">0R</text>
<text x="199.2" y="163.2">C26</text>
<text x="199.2" y="165">22uF</text>
<text x="220.5" y="163.2">C229</text>
<text x="220.5" y="165">1uF</text>
<text x="257.8" y="163.2">C228</text>
<text x="257.8" y="165">1uF</text>
<text x="82.9" y="173.2">D5</text>
<text x="191.7" y="169.4">R19</text>
<text x="191.7" y="171">20K 1%</text>
<text x="82.9" y="175.3">TVS</text>
</g>
<g font-size="1.6" fill="#004080">
<text x="139.6" y="77.2">IN_BIAS</text>
<text x="171.6" y="77.2">L1</text>
<text x="139.6" y="82.5">IN_DCDC1</text>
<text x="139.6" y="79">IN_BU</text>
<text x="170.5" y="79">FB1</text>
<text x="139.6" y="86.1">IN_DCDC3</text>
<text x="139.6" y="84.3">IN_DCDC2</text>
<text x="139.6" y="87.8">IN_DCDC4</text>
<text x="170.5" y="86.1">FB2</text>
<text x="171.6" y="84.3">L2</text>
<text x="139.6" y="91.4">IN_LDO1</text>
<text x="170.5" y="93.2">FB3</text>
<text x="171.6" y="91.4">L3</text>
<text x="139.6" y="96.7">IN_LS1</text>
<text x="139.6" y="100.3">IN_LS2</text>
<text x="170.5" y="98.5">L4A</text>
<text x="170.5" y="100.3">L4B</text>
<text x="139.6" y="103.8">IN_LS3</text>
<text x="170.5" y="107.4">FB5</text>
<text x="171.6" y="105.6">L5</text>
<text x="171.6" y="112.7">L6</text>
<text x="139.6" y="118.1">PWR_EN</text>
<text x="139.6" y="119.8">WAKEUPn</text>
<text x="167.8" y="119.8">DCDC4</text>
<text x="170.5" y="114.5">FB6</text>
<text x="139.6" y="123.4">PGOOD</text>
<text x="139.6" y="121.6">INTn</text>
<text x="169.2" y="125.2">LDO1</text>
<text x="139.6" y="127">IN_nCC</text>
<text x="139.6" y="128.7">PGOOD_BU</text>
<text x="166.6" y="130.5">INT_LDO</text>
<text x="139.6" y="134.1">GPIO1</text>
<text x="139.6" y="137.6">GPIO3</text>
<text x="139.6" y="135.8">GPO2</text>
<text x="139.6" y="143">SCL</text>
<text x="170.5" y="141.2">LS1</text>
<text x="139.6" y="144.7">SDA</text>
<text x="139.6" y="148.3">PFI</text>
<text x="170.5" y="148.3">LS3</text>
<text x="170.5" y="144.7">LS2</text>
<text x="139.6" y="150.1">AC_DET</text>
<text x="139.6" y="153.6">PB</text>
<text x="139.6" y="155.4">CC</text>
<text x="139.6" y="159">RSV1</text>
<text x="139.6" y="160.7">RSV2</text>
<text x="167.1" y="159">SYS_BU</text>
<text x="235.6" y="159">VIN</text>
<text x="241.8" y="159">VOUT</text>
<text x="139.6" y="164.3">GNDP</text>
<text x="165.4" y="164.3">DC34_SEL</text>
<text x="169.2" y="162.5">PFOn</text>
<text x="235.6" y="164.3">GND</text>
<text x="235.6" y="169.6">EN</text>
<text x="243.1" y="169.6">BYP</text>
</g>
<g font-size="1.6" fill="#800000">
<text x="257" y="197">AM437X</text>
<text x="230.8" y="202.7">A3</text>
<text x="238.8" y="202.7">Power Supply PMIC</text>
<text x="284.2" y="202.7">A</text>
</g>
<g font-size="1.5" fill="#00f">
<text x="94.6" y="33">+</text>
<text x="128.4" y="33">+</text>
</g>
<g font-size="1.3">
<text x="30.8" y="1.3">5</text>
<text x="88.9" y="1.3">4</text>
<text x="147" y="1.3">3</text>
<text x="205" y="1.3">2</text>
<text x="263.1" y="1.3">1</text>
<text x=".5" y="28.4">D</text>
<text x="292.6" y="28.4">D</text>
<text x=".5" y="79.5">C</text>
<text x="292.6" y="79.5">C</text>
<text x=".5" y="130.6">B</text>
<text x="292.6" y="130.6">B</text>
<text x=".5" y="181.7">A</text>
<text x="292.6" y="181.7">A</text>
<text x="30.8" y="207.4">5</text>
<text x="88.9" y="207.4">4</text>
<text x="147" y="207.4">3</text>
<text x="205" y="207.4">2</text>
<text x="263.1" y="207.4">1</text>
</g>
</svg>
